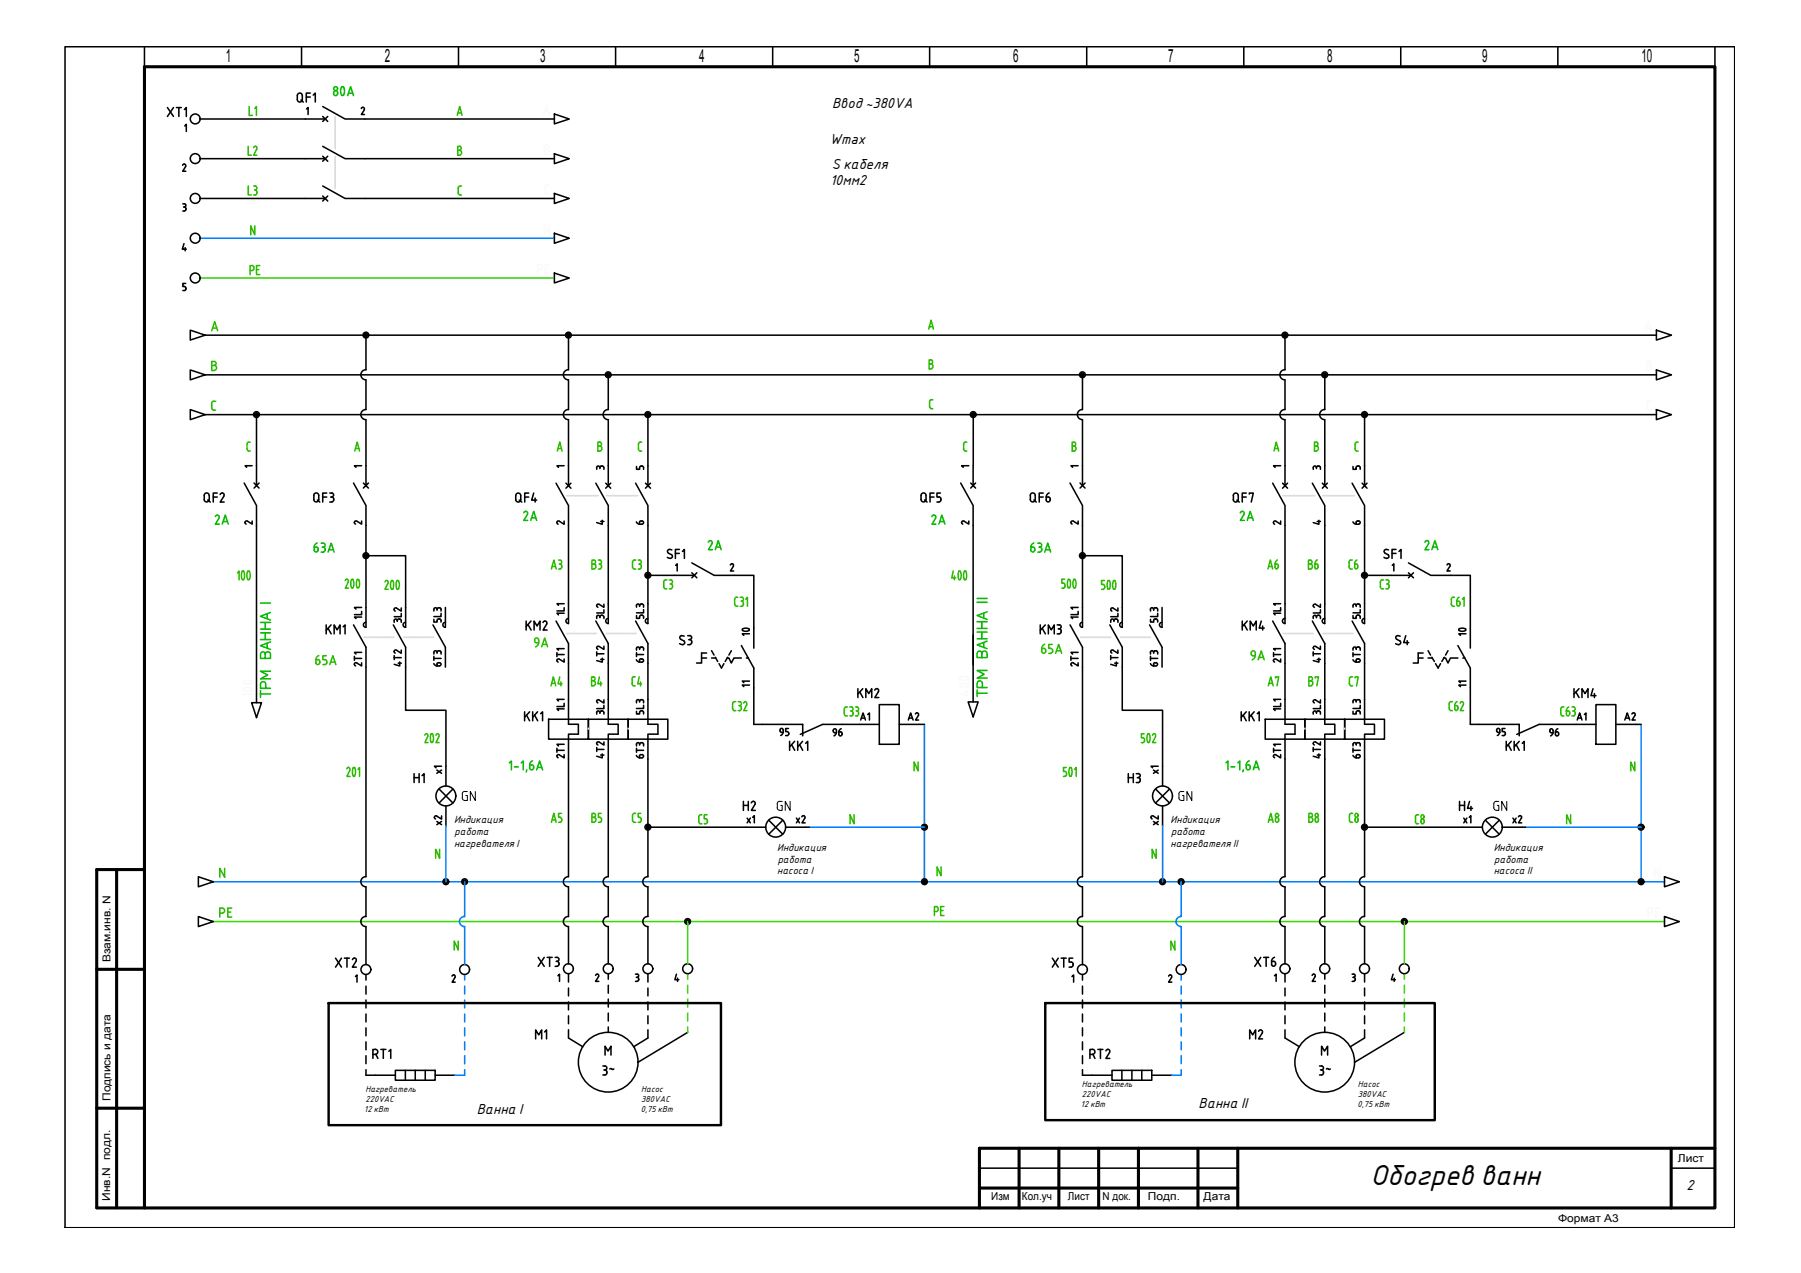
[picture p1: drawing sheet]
<svg xmlns="http://www.w3.org/2000/svg" width="297mm" height="210mm" viewBox="0 0 297 210" stroke-linecap="round" stroke-linejoin="round" font-family="sans-serif">
<!-- layer: 0 -->
<path d="M23.8 7.7v3.3M49.7 7.7v3.3M75.6 7.7v3.3M101.5 7.7v3.3M127.4 7.7v3.3M153.3 7.7v3.3M179.2 7.7v3.3M205.1 7.7v3.3M231 7.7v3.3M256.9 7.7v3.3M282.8 7.7v3.3" fill="none" stroke="#000" stroke-width=".25"/>
<!-- layer: 100 -->
<g fill="none" stroke="#000" stroke-width=".51">
<path d="M16 159.8h7.8M19.2 143.4v55.7M23.8 143.4h-7.8v55.7M16 199.2h266.8v-188.2h-259v188.2M16 182.7h7.8M161.5 195.9h42.6M168.1 189.3v9.9M174.6 189.3v9.9M181.2 189.3v9.9M187.8 189.3v9.9M197.6 189.3v9.9M204.1 189.3v9.9"/>
<path d="M275.6 189.3v9.9M282.8 189.3h-121.3v9.9"/>
</g>
<path d="M161.5 192.6h42.6M275.6 192.6h7.2" fill="none" stroke="#000" stroke-width=".25"/>
<!-- layer: SYMS -->
<g fill="none" stroke="#000" stroke-width=".25">
<path d="M10.7 7.7h275.4v194.7h-275.4zM50.3 19.6h3.3M53.2 19.2l.9 .8M54.1 19.2l-.9 .8M91.4 18.8l2.5 .8-2.5 .8zM50.3 26.2h3.3M50.3 32.7h3.3M53.2 24.1l3.7 2.1h3.3M53.2 30.7l3.7 2h3.3M53.2 25.8l.9 .8M53.2 32.3l.9 .8M54.1 25.8l-.9 .8"/>
<path d="M54.1 32.3l-.9 .8M91.4 25.4l2.5 .8-2.5 .8zM91.4 31.9l2.5 .8-2.5 .8zM91.4 38.5l2.5 .8-2.5 .8zM31.4 54.4l2.4 .9-2.4 .8zM91.4 45l2.5 .8-2.5 .9zM273.2 54.4l2.5 .9-2.5 .8zM31.4 61l2.4 .8-2.4 .8zM31.4 67.5l2.4 .9-2.4 .8zM40.3 79.7l2 3.7v3.2M41.9 79.7l.8 .8M42.3 76.8v3.3"/>
<path d="M42.7 79.7l-.8 .8M58.3 79.7l2.1 3.7v3.2M59.9 79.7l.9 .8M60.4 76.8v3.3M60.8 79.7l-.9 .8M91.7 79.7l2.1 3.7v3.2M93.3 79.7l.9 .8M93.8 76.8v3.3M94.2 79.7l-.9 .8M98.3 79.7l2 3.7v3.2M99.9 79.7l.8 .8M100.3 76.8v3.3"/>
<path d="M100.7 79.7l-.8 .8M104.8 79.7l2.1 3.7v3.2M106.5 79.7l.8 .8M106.9 76.8v3.3M107.3 79.7l-.8 .8M158.4 79.7l2.1 3.7v3.2M160.1 79.7l.8 .8M160.5 76.8v3.3M160.9 79.7l-.8 .8M176.5 79.7l2 3.7v3.2M178.1 79.7l.9 .8M178.5 76.8v3.3"/>
<path d="M179 79.7l-.9 .8M209.9 79.7l2 3.7v3.2M211.5 79.7l.9 .8M211.9 76.8v3.3M212.4 79.7l-.9 .8M216.4 79.7l2.1 3.7v3.2M218.1 79.7l.8 .8M218.5 76.8v3.3M218.9 79.7l-.8 .8M223 79.7l2.1 3.7v3.2M224.7 79.7l.8 .8M225.1 76.8v3.3"/>
<path d="M225.5 79.7l-.8 .8M273.2 61l2.5 .8-2.5 .8zM273.2 67.5l2.5 .9-2.5 .8zM93.8 99.5v3.3M100.3 99.5v3.3M111.2 94.9h3.3M114.1 92.8l3.7 2.1h3.3M114.1 94.4l.8 .9M114.9 94.4l-.8 .9M211.9 99.5v3.3M218.5 99.5v3.3M229.4 94.9h3.3"/>
<path d="M232.3 92.8l3.7 2.1h3.3M232.3 94.4l.8 .9M233.1 94.4l-.8 .9M58.3 103l2.1 3.7v3.3M60.4 100.2l-.1 3.2a.41 .41 0 0 1-.4-.4 .41 .41 0 0 1 .4-.4M64.9 103l2 3.7M66.9 102.6a.41 .41 0 0 0-.4 .4 .41 .41 0 0 0 .4 .4M66.9 100.2v3.2M71.4 103l2.1 3.7v3.3M73.5 102.6a.41 .41 0 0 0-.5 .4 .41 .41 0 0 0 .5 .4M73.5 100.2v3.2M90.5 118.6h6.5v3.3h-6.5z"/>
<path d="M91.7 102.4l2.1 3.7v3.3M93.8 102a.41 .41 0 0 0-.5 .4 .41 .41 0 0 0 .5 .4M93.8 115.3v4.1h1.6v1.7M97 118.6h6.6v3.3h-6.6zM98.3 102.4l2 3.7v3.3M100.3 102a.41 .41 0 0 0-.4 .4 .41 .41 0 0 0 .4 .4M100.3 115.3v4.1h1.7v1.7M103.6 118.6h6.5v3.3h-6.5zM104.8 102.4l2.1 3.7M106.9 119.4h1.6v1.7M117.4 108.5h.6M117.4 107.3l.4 .7"/>
<path d="M118 108.4l.4 .7M118.6 109.4l.4 .8 .4-.8M119.9 108.5h.3l.4 .8 .4-.8h1.3M120 108.4l-.4 .7M122.3 106.4l2 3.8v3.2M135.7 119.4l-3.7 1.7M145 116.2h3.3v6.5h-3.3zM176.5 103l2 3.7v3.3M178.5 100.2v3.2a.41 .41 0 0 1-.4-.4 .41 .41 0 0 1 .4-.4M183 103l2.1 3.7M185.1 100.2v3.2a.41 .41 0 0 1-.4-.4 .41 .41 0 0 1 .4-.4M189.6 103l2.1 3.7v3.3"/>
<path d="M191.7 100.2l-.1 3.2a.41 .41 0 0 1-.4-.4 .41 .41 0 0 1 .4-.4M208.7 118.6h6.5v3.3h-6.5zM209.9 102.4l2 3.7v3.3M211.9 102a.41 .41 0 0 0-.4 .4 .41 .41 0 0 0 .4 .4M211.9 115.3v4.1h1.7v1.7M215.2 118.6h6.6v3.3h-6.6zM216.4 102.4l2.1 3.7v3.3M218.5 102a.41 .41 0 0 0-.4 .4 .41 .41 0 0 0 .4 .4M218.5 115.3v4.1h1.6v1.7M221.8 118.6h6.5v3.3h-6.5zM223 102.4l2.1 3.7M225.1 119.4h1.6v1.7"/>
<path d="M235.5 108.5h.7M235.5 107.3l.4 .7M236.1 108.4l.5 .7M236.8 109.4l.4 .8 .4-.8M238.1 108.5h.3l.4 .8 .4-.8h1.2M238.2 108.4l-.4 .7M240.4 106.4l2.1 3.8v3.2M253.8 119.4l-3.6 1.7M263.2 116.2h3.3v6.5h-3.3zM72.4 130.1l2.3 2.3M74.7 130.1l-2.3 2.3M126.8 135.2l2.3 2.4"/>
<path d="M129.1 135.2l-2.3 2.4M190.6 130.1l2.3 2.3M192.9 130.1l-2.3 2.3M245 135.2l2.3 2.4M247.3 135.2l-2.3 2.4M32.7 144.6l2.5 .8-2.5 .8zM32.7 151.1l2.5 .9-2.5 .8zM274.5 144.6l2.5 .8-2.5 .8zM274.5 151.1l2.5 .9-2.5 .8zM61.9 177.3h3.3M65.2 176.5h6.6v1.6h-6.6zM66.9 176.5v1.6"/>
<path d="M68.5 176.5v1.6M70.1 176.5v1.6M71.8 177.3h3.2M113.4 170.2l-8.2 5M180.1 177.3h3.3M183.4 176.5h6.6v1.6h-6.6zM185 176.5v1.6M186.7 176.5v1.6M188.3 176.5v1.6M190 177.3h3.2M231.6 170.2l-8.2 5"/>
<circle cx="32.2" cy="39.3" r=".81"/>
<circle cx="32.2" cy="26.2" r=".81"/>
<circle cx="32.2" cy="32.7" r=".81"/>
<circle cx="32.2" cy="45.8" r=".81"/>
<circle cx="60.3" cy="55.3" r=".48"/>
<circle cx="60.3" cy="55.3" r=".29"/>
<circle cx="60.3" cy="55.3" r=".14"/>
<circle cx="93.8" cy="55.3" r=".48"/>
<circle cx="93.8" cy="55.3" r=".29"/>
<circle cx="93.8" cy="55.3" r=".14"/>
<circle cx="211.9" cy="55.3" r=".48"/>
<circle cx="211.9" cy="55.3" r=".29"/>
<circle cx="211.9" cy="55.3" r=".14"/>
<circle cx="42.3" cy="68.4" r=".48"/>
<circle cx="42.3" cy="68.4" r=".29"/>
<circle cx="42.3" cy="68.4" r=".14"/>
<circle cx="100.3" cy="61.8" r=".48"/>
<circle cx="100.3" cy="61.8" r=".29"/>
<circle cx="100.3" cy="61.8" r=".14"/>
<circle cx="106.9" cy="68.4" r=".48"/>
<circle cx="106.9" cy="68.4" r=".29"/>
<circle cx="106.9" cy="68.4" r=".14"/>
<circle cx="160.5" cy="68.4" r=".48"/>
<circle cx="160.5" cy="68.4" r=".29"/>
<circle cx="160.5" cy="68.4" r=".14"/>
<circle cx="178.5" cy="61.8" r=".48"/>
<circle cx="178.5" cy="61.8" r=".29"/>
<circle cx="178.5" cy="61.8" r=".14"/>
<circle cx="218.5" cy="61.8" r=".48"/>
<circle cx="218.5" cy="61.8" r=".29"/>
<circle cx="218.5" cy="61.8" r=".14"/>
<circle cx="225" cy="68.4" r=".48"/>
<circle cx="225" cy="68.4" r=".29"/>
<circle cx="225" cy="68.4" r=".14"/>
<circle cx="60.3" cy="91.6" r=".48"/>
<circle cx="60.3" cy="91.6" r=".29"/>
<circle cx="60.3" cy="91.6" r=".14"/>
<circle cx="178.5" cy="91.6" r=".48"/>
<circle cx="178.5" cy="91.6" r=".29"/>
<circle cx="178.5" cy="91.6" r=".14"/>
<circle cx="73.5" cy="131.2" r="1.64"/>
<circle cx="127.9" cy="136.4" r="1.64"/>
<circle cx="152.5" cy="136.4" r=".48"/>
<circle cx="152.5" cy="136.4" r=".29"/>
<circle cx="152.5" cy="136.4" r=".14"/>
<circle cx="191.7" cy="131.2" r="1.64"/>
<circle cx="246.1" cy="136.4" r="1.64"/>
<circle cx="270.7" cy="136.4" r=".48"/>
<circle cx="270.7" cy="136.4" r=".29"/>
<circle cx="270.7" cy="136.4" r=".14"/>
<circle cx="73.5" cy="145.4" r=".48"/>
<circle cx="73.5" cy="145.4" r=".29"/>
<circle cx="73.5" cy="145.4" r=".14"/>
<circle cx="76.6" cy="159.9" r=".81"/>
<circle cx="76.6" cy="145.4" r=".48"/>
<circle cx="76.6" cy="145.4" r=".29"/>
<circle cx="76.6" cy="145.4" r=".14"/>
<circle cx="100.3" cy="159.7" r=".81"/>
<circle cx="106.9" cy="159.7" r=".81"/>
<circle cx="113.4" cy="159.7" r=".81"/>
<circle cx="113.4" cy="151.9" r=".48"/>
<circle cx="113.4" cy="151.9" r=".29"/>
<circle cx="113.4" cy="151.9" r=".14"/>
<circle cx="152.5" cy="145.4" r=".48"/>
<circle cx="152.5" cy="145.4" r=".29"/>
<circle cx="152.5" cy="145.4" r=".14"/>
<circle cx="191.7" cy="145.4" r=".48"/>
<circle cx="191.7" cy="145.4" r=".29"/>
<circle cx="191.7" cy="145.4" r=".14"/>
<circle cx="194.8" cy="159.9" r=".81"/>
<circle cx="194.8" cy="145.4" r=".48"/>
<circle cx="194.8" cy="145.4" r=".29"/>
<circle cx="194.8" cy="145.4" r=".14"/>
<circle cx="218.5" cy="159.7" r=".81"/>
<circle cx="225" cy="159.7" r=".81"/>
<circle cx="231.6" cy="159.7" r=".81"/>
<circle cx="231.6" cy="151.9" r=".48"/>
<circle cx="231.6" cy="151.9" r=".29"/>
<circle cx="231.6" cy="151.9" r=".14"/>
<circle cx="270.7" cy="145.4" r=".48"/>
<circle cx="270.7" cy="145.4" r=".29"/>
<circle cx="270.7" cy="145.4" r=".14"/>
<circle cx="100.3" cy="175.1" r="4.9"/>
<circle cx="218.5" cy="175.1" r="4.9"/>
</g>
<!-- layer: WIRES -->
<g fill="none" stroke="#000" stroke-width=".25">
<path d="M33 19.6h17.3M60.2 19.6h31.2M33 26.2h17.3M33 32.7h17.3M60.2 26.2h31.2M60.2 32.7h31.2M33.8 55.3h239.4M60.4 55.3v5.7M93.8 55.3v5.7M211.9 55.3v5.7M33.8 61.8h239.4M33.8 68.4h239.4"/>
<path d="M42.3 68.4v8.4M60.3 61a.84 .84 0 0 0-.8 .8 .84 .84 0 0 0 .8 .8M60.4 62.7l-.1 4.8a.84 .84 0 0 0-.8 .9 .84 .84 0 0 0 .8 .8M60.4 69.2v7.6M93.8 61a.84 .84 0 0 0-.9 .8 .84 .84 0 0 0 .9 .8M93.8 62.7v4.8a.84 .84 0 0 0-.9 .9 .84 .84 0 0 0 .9 .8M93.8 69.2v7.6M100.3 61.8v5.7a.84 .84 0 0 0-.8 .9 .84 .84 0 0 0 .8 .8M100.3 69.2v7.6M106.9 68.4v8.4M160.5 68.4v8.4M178.5 61.8v5.7a.84 .84 0 0 0-.8 .9 .84 .84 0 0 0 .8 .8"/>
<path d="M178.5 69.2v7.6M211.9 61a.84 .84 0 0 0-.8 .8 .84 .84 0 0 0 .8 .8M211.9 62.7v4.8a.84 .84 0 0 0-.8 .9 .84 .84 0 0 0 .8 .8M211.9 69.2v7.6M218.5 61.8v5.7a.84 .84 0 0 0-.9 .9 .84 .84 0 0 0 .9 .8M218.5 69.2v7.6M225.1 68.4v8.4M42.3 86.6v29.3M60.4 91.6h6.5v8.6M60.4 86.6v13.6M93.8 86.6v12.9M100.3 86.6v12.9"/>
<path d="M106.9 86.6v12.9M106.9 94.9h4.3M121.1 94.9h3.2v8.7M160.5 86.6v29.1M178.5 91.6h6.6v8.6M178.5 86.6v13.6M211.9 86.6v12.9M218.5 86.6v12.9M225.1 94.9h4.3M225.1 86.6v12.9M239.3 94.9h3.2v8.7M60.4 110l-.1 34.5a.84 .84 0 0 0-.8 .9 .84 .84 0 0 0 .9 .8l-.1 4.9a.84 .84 0 0 0-.8 .8 .84 .84 0 0 0 .8 .9l.1 6.2"/>
<path d="M66.9 110v7.1h6.6v9.2M124.3 113.4v6h1.4M178.5 110v34.5a.84 .84 0 0 0-.8 .9 .84 .84 0 0 0 .8 .8v4.9a.84 .84 0 0 0-.8 .8 .84 .84 0 0 0 .8 .9v6.2M185.1 110v7.1h6.6v9.2M242.5 113.4v6h1.4M93.8 125.2v19.3a.84 .84 0 0 0-.9 .9 .84 .84 0 0 0 .9 .8v4.9a.84 .84 0 0 0-.9 .8 .84 .84 0 0 0 .9 .9v6.1M100.3 125.2v19.3a.84 .84 0 0 0-.8 .9 .84 .84 0 0 0 .8 .8v4.9a.84 .84 0 0 0-.8 .8 .84 .84 0 0 0 .8 .9v6.1M106.9 125.2v19.4M106.9 136.4h16.1M211.9 125.2v19.3a.84 .84 0 0 0-.8 .9 .84 .84 0 0 0 .8 .8v4.9a.84 .84 0 0 0-.8 .8 .84 .84 0 0 0 .8 .9v6.1M218.5 125.2v19.3a.84 .84 0 0 0-.9 .9 .84 .84 0 0 0 .9 .8v4.9a.84 .84 0 0 0-.9 .8 .84 .84 0 0 0 .9 .9v6.1M225.1 125.2l-.1 19.3a.84 .84 0 0 0-.8 .9 .84 .84 0 0 0 .9 .8l-.1 4.9a.84 .84 0 0 0-.8 .8 .84 .84 0 0 0 .8 .9l.1 6.1"/>
<path d="M225.1 136.4h16.1M106.9 151.1a.84 .84 0 0 0-.9 .8 .84 .84 0 0 0 .9 .9M106.9 144.5a.84 .84 0 0 0-.9 .9 .84 .84 0 0 0 .9 .8M106.9 146.2v4.9M106.9 152.8v6.1M60.4 162.6v1.3M60.4 164.9v1.3M60.4 167.2v1.3M60.4 169.5v1.3M60.4 176.4v.9h1.5M93.8 162.9v1.3M93.8 165.2v1.3"/>
<path d="M93.8 167.5v1.3M93.8 169.8v1.4l2.3 1.4M100.3 160.6v.9M100.3 162.5v1.3M100.3 164.7v1.4M100.3 167v1.4M100.3 169.3v.9M106.9 160.6v1.3M106.9 162.9v1.3M106.9 165.2v1.3M106.9 167.5v1.3M106.9 169.8v1.4l-2.4 1.4"/>
<path d="M178.5 176.4v.9h1.6M178.5 162.6v1.3M178.5 164.9v1.3M178.5 167.2v1.3M178.5 169.5v1.3M211.9 162.9v1.3M211.9 165.2v1.3M211.9 167.5v1.3M211.9 169.8v1.4l2.4 1.4M218.5 160.6v.9M218.5 162.5v1.3M218.5 164.7v1.4"/>
<path d="M218.5 167v1.4M218.5 169.3v.9M225.1 160.6v1.3M225.1 162.9v1.3M225.1 165.2v1.3M225.1 167.5v1.3M225.1 169.8v1.4l-2.4 1.4"/>
</g>
<g fill="none" stroke="#007fff" stroke-width=".25">
<path d="M33 39.3h58.4M152.5 119.4v26M270.7 119.4v26M73.5 136.2v9.2M133.5 136.4h19M191.7 136.2v9.2M251.7 136.4h19M35.2 145.4h239.3M76.6 151.1a.84 .84 0 0 0-.8 .8 .84 .84 0 0 0 .8 .9M76.6 145.4v5.7M76.6 152.8v6.2M194.8 151.1a.84 .84 0 0 0-.8 .8 .84 .84 0 0 0 .8 .9"/>
<path d="M194.8 145.4v5.7M194.8 152.8v6.2M76.6 160.7v.9M76.6 162.6v1.3M76.6 164.9v1.3M76.6 167.2v1.3M76.6 169.5v1.3M76.6 171.8v1.3M76.6 174.1v1.3M76.6 176.4v.9h-1.6M194.8 176.4v.9h-1.6M194.8 160.7v.9"/>
<path d="M194.8 162.6v1.3M194.8 164.9v1.3M194.8 167.2v1.3M194.8 169.5v1.3M194.8 171.8v1.3M194.8 174.1v1.3"/>
</g>
<g fill="none" stroke="#37dd00" stroke-width=".25">
<path d="M33 45.8h58.4M35.2 152h239.3M113.4 152v6.9M231.6 152v6.9M113.4 160.6v.9M113.4 162.5v1.3M113.4 164.7v1.4M113.4 167v1.4M113.4 169.3v.9M231.6 160.6v.9M231.6 162.5v1.3M231.6 164.7v1.4"/>
<path d="M231.6 167v1.4M231.6 169.3v.9"/>
</g>
<!-- layer: TERMS -->
<g fill="none" stroke="#000" stroke-width=".25">
<path d="M30.1 27.2l.3-.1a.26 .26 0 0 1 .2 .4M30.2 33.6h.2M30.2 34.8h.2M30.3 34.1h.1M30.4 33.6a.26 .26 0 0 1 .3 .3 .26 .26 0 0 1-.3 .2l.2 .2 .1 .2-.3 .3M30.6 27.5l-.5 .7h.5M30.2 47.9h.2M30.3 40.2l-.2 .9h.6M30.4 47.2l.2 .2 .1 .2M30.5 40.8v.6M30.6 46.7h-.4v.5h.2M30.7 47.6l-.3 .3"/>
<path d="M93 99.5h-1.1l.2 .3M98.4 99.9l.2 .2M98.8 99.7a.26 .26 0 0 0-.4 .2M99.6 99.6v.5l-.8-.4M105 86l.1 .2 .4 .2M105.7 85.9l-.2 .2v.3h.4M105.8 85.9h.1M105.9 85.9a.26 .26 0 0 1 .2 .3 .26 .26 0 0 1-.2 .2M111.4 93.2l.3-.2v1.1M120.7 92.9a.26 .26 0 0 1 .2 .4M121 93.4l-.5 .7h.5M211.2 99.5h-1.1l.2 .3"/>
<path d="M217.8 99.6v.5l-.8-.4a.26 .26 0 0 0-.4 .2l.2 .2M223.1 86l.2 .2 .4 .2M223.7 86.2v.2h.4M223.9 85.9h.2M223.9 85.9l-.2 .1v.2M224.1 85.9a.26 .26 0 0 1 .2 .3 .26 .26 0 0 1-.2 .2M229.6 93.2l.3-.2v1.1M238.9 92.9a.26 .26 0 0 1 .2 .4l-.5 .8h.6M58.5 108.6h1.1M58.5 108.2v.7M58.5 109.5l.1 .3M59.6 109.3v.5l-.8-.5a.26 .26 0 0 0-.4 .2"/>
<path d="M59.6 107.6h-1.1l.2 .2M65 102.3a.26 .26 0 0 1 .3-.2 .26 .26 0 0 1 .2 .2M65 102.3v.3M65.5 102.3v.2M65.8 102.1l-.3 .2M65.8 102.1h.1M65.9 102.1l.2 .1 .1 .4M66.2 101.2v.5h-1.2M71.6 109.4l.1 .2 .4 .2M71.6 102.1v.5h.5v-.3M71.6 108.6h1.1M71.6 108.2v.7"/>
<path d="M72.1 107.6a.26 .26 0 0 0-.3-.3 .26 .26 0 0 0-.2 .3v.2M72.1 102.3l.1-.2 .3-.1 .2 .3M72.1 100.5a.26 .26 0 0 0-.3-.3 .26 .26 0 0 0-.2 .3v.3M72.1 100.5v.1M72.1 107.6v.1M72.3 109.3l-.2 .1v.4M72.4 107.3l-.3 .3M72.4 100.2l-.3 .3M72.4 109.3h.1a.26 .26 0 0 1 .2 .2 .26 .26 0 0 1-.2 .3h-.4M72.4 107.3h.1M72.4 100.2h.1M72.5 107.3l.2 .1v.4"/>
<path d="M72.5 100.2l.2 .1v.5M72.7 101.1v.6h-1.1M72.7 102.3v.3M91.9 107.9h1.1M93 108.7v.5l-.7-.5M93 107h-1.1l.2 .2M93 101.1h-1.1l.2 .3M93 100.2v.5h-1.1M93 116.9h-1.1l.2 .3M93 116v.5h-1.1M98.4 101.7a.26 .26 0 0 1 .3-.2 .26 .26 0 0 1 .2 .2l.3-.2h.3l.1 .2M98.4 117.5a.26 .26 0 0 1 .3-.3 .26 .26 0 0 1 .2 .3 .33 .33 0 0 1 .4-.3 .33 .33 0 0 1 .3 .3"/>
<path d="M98.4 107.8h1.2M98.4 101.7v.3M98.4 107.5v.6M98.4 117.5v.3M98.4 106.8l.2 .3M98.4 115.6l.2 .3M98.8 106.6a.26 .26 0 0 0-.4 .2M98.9 101.7v.2M98.9 117.5v.1M99.1 108.7h.5M99.3 108.5v.7l-.9-.3M99.6 106.6v.5l-.8-.5"/>
<path d="M99.6 100.5v.6h-1.2M99.6 116.3v.5h-1.2M99.6 115.4v.5l-.8-.5M99.6 101.7v.3M99.6 117.5v.3M183.7 102.5v-.2a.26 .26 0 0 0-.2-.2 .26 .26 0 0 0-.3 .2v.3M184 102.1l-.3 .2M184 102.1h.1M184.1 102.1l.2 .1 .1 .4M184.4 101.2v.5h-1.2M189.7 109.4l.3 .4h.3M189.8 102.1v.5h.5v-.3"/>
<path d="M189.8 108.6h1.1M189.8 100.5v.3M189.8 107.6v.2M189.8 108.2v.7M190.3 102.3l.1-.2 .3-.1 .2 .3M190.3 109.5a.3 .3 0 0 1 .4-.2 .3 .3 0 0 1 .1 .5h-.5M190.3 100.5v.1M190.3 107.6v.1M190.3 109.5v.3M190.5 107.3l-.2 .3a.26 .26 0 0 0-.3-.3 .26 .26 0 0 0-.3 .3M190.5 100.2l-.2 .3a.26 .26 0 0 0-.3-.3 .26 .26 0 0 0-.3 .3M190.5 107.3h.2"/>
<path d="M190.5 100.2h.2M190.7 107.3l.2 .3M190.7 100.2l.2 .3M190.9 101.1v.6h-1.1M190.9 100.5v.3M190.9 102.3v.3M190.9 107.6v.2M211.2 116.9h-1.1l.2 .3M211.2 116v.5h-1.1M216.6 107.8h1.2M216.6 107.5v.6M216.6 117.5v.3"/>
<path d="M216.6 115.6l.2 .3M217.1 101.7a.26 .26 0 0 0-.2-.2 .26 .26 0 0 0-.3 .2v.3M217.1 101.7v.2M217.1 117.5v.1M217.2 108.7h.6M217.5 101.5l.2 .1 .1 .4M217.5 117.2l.3 .3M217.5 108.5v.7l-.9-.3M217.5 101.5h-.2l-.2 .2M217.5 117.2a.28 .28 0 0 0-.4 .3 .26 .26 0 0 0-.2-.3 .26 .26 0 0 0-.3 .3M217.8 106.6v.5l-.8-.5a.26 .26 0 0 0-.4 .2l.2 .3M217.8 100.5v.6h-1.2"/>
<path d="M217.8 116.3v.5h-1.2M217.8 115.4v.5l-.8-.5M217.8 117.5v.3M74.8 160.7a.26 .26 0 0 1 .2 .4M74.8 160.8l-.2 .2M75 161.2l-.4 .7h.5M98.5 160.6a.26 .26 0 0 1 .2 .4M98.5 160.6l-.3 .2M98.7 161l-.5 .8h.6M104.8 160.6h.3M104.8 161.8h.3M105 161.2h.1"/>
<path d="M105.1 160.6a.26 .26 0 0 1 .2 .3 .26 .26 0 0 1-.2 .2l.2 .3v.3l-.2 .1M111.6 160.6l-.3 .9h.7M111.8 161.3v.5M193 160.7a.26 .26 0 0 1 .2 .4M193 160.8l-.3 .2M193.2 161.2l-.5 .7h.6M216.7 160.6a.26 .26 0 0 1 .2 .4M216.7 160.6l-.3 .2M216.9 161l-.5 .8h.6M223 160.6h.3M223 161.8h.3M223.1 161.2h.2"/>
<path d="M223.2 160.6a.26 .26 0 0 1 .3 .3 .26 .26 0 0 1-.3 .2l.3 .2v.2l-.3 .3M229.8 160.6l-.3 .9h.6M229.9 161.3v.5"/>
</g>
<!-- layer: LINK -->
<g fill="none" stroke="#dcdcdc" stroke-width=".25">
<path d="M55.3 19.8v.1M55.3 20h.1M55.3 20.1v.1M55.3 20.2v.1M55.3 20.3v.1M55.3 20.4v.1M55.3 20.6v.1M55.3 20.7v.2M55.3 20.9v.1M55.3 21.1h.1M55.3 21.2v.1M55.3 21.3v.2"/>
<path d="M55.3 21.5v.1M55.3 21.7v.1M55.3 21.8v.1M55.3 21.9v.1M55.3 22.1h.1M55.3 22.2h.1M55.3 22.3v.1M55.3 22.4v.1M55.3 22.5v.1M55.3 22.7h.1M55.3 22.8v.1M55.3 22.9v.1"/>
<path d="M55.3 23v.1M55.3 23.2h.1M55.3 23.3v.2M55.3 23.5v.1M55.3 23.6v.1M55.3 23.8v.1M55.3 23.9v.2M55.3 24.1v.1M55.3 24.3h.1M55.3 24.4v.1M55.3 24.5v.1M55.3 25.8v.1"/>
<path d="M55.3 25.9v.1M55.3 26v.1M55.3 26.1v.1M55.3 26.3v.1M55.3 26.4v.1M55.3 26.5v.1M55.3 26.6v.1M55.3 26.8h.1M55.3 26.9v.1M55.3 27v.1M55.3 27.1v.2M55.3 27.4v.1"/>
<path d="M55.3 27.5v.1M55.3 27.6v.1M55.3 27.7v.2M55.3 28v.1M55.3 28.1v.1M55.3 28.2v.1M55.3 28.4h.1M55.3 28.5v.1M55.3 28.6v.1M55.3 28.7v.1M55.3 28.9h.1M55.3 29v.1"/>
<path d="M55.3 29.1v.1M55.3 29.2v.1M55.3 29.3v.1M55.3 29.5h.1M55.3 29.6v.1M55.3 29.7v.1M55.3 29.8v.1M55.3 30h.1M55.3 30.1v.1M55.3 30.2v.1M55.3 30.3v.2M55.3 30.6h.1"/>
<path d="M55.3 30.7v.1M55.3 30.8v.1M55.3 30.9v.1M55.3 31.1h.1M93.4 81.7h.1M93.5 81.7h.1M93.7 81.7h.1M93.8 81.7h.1M93.9 81.7h.1M94 81.7h.1M94.2 81.7h.1M94.3 81.7h.1"/>
<path d="M94.4 81.7h.1M94.5 81.7h.2M94.8 81.7h.1M94.9 81.7h.1M95 81.7h.1M95.2 81.7h.1M95.4 81.7h.1M95.5 81.7h.1M95.6 81.7h.1M95.8 81.7h.1M95.9 81.7h.1M96 81.7h.1"/>
<path d="M96.1 81.7h.1M96.3 81.7h.1M96.4 81.7h.1M96.5 81.7h.1M96.6 81.7h.1M96.7 81.7h.1M96.9 81.7h.1M97 81.7h.1M97.1 81.7h.1M97.2 81.7h.1M97.4 81.7h.1M97.5 81.7h.1"/>
<path d="M97.6 81.7h.1M97.7 81.7h.2M98 81.7h.1M98.1 81.7h.1M98.2 81.7h.1M98.4 81.7h.1M98.5 81.7h.1M98.6 81.7h.1M100 81.7h.1M100.1 81.7h.1M100.2 81.7h.1M100.4 81.7h.1"/>
<path d="M100.5 81.7h.1M100.6 81.7h.1M100.7 81.7h.1M100.9 81.7h.1M101 81.7h.1M101.1 81.7h.1M101.2 81.7h.1M101.3 81.7h.1M101.5 81.7h.1M101.6 81.7h.2M101.8 81.7h.1M102 81.7h.1"/>
<path d="M102.1 81.7h.1M102.2 81.7h.1M102.3 81.7h.1M102.4 81.7h.1M102.6 81.7h.1M102.7 81.7h.1M102.8 81.7h.1M102.9 81.7h.1M103.1 81.7h.1M103.2 81.7h.1M103.3 81.7h.1M103.4 81.7h.1"/>
<path d="M103.6 81.7h.1M103.7 81.7h.1M103.8 81.7h.1M103.9 81.7h.1M104 81.7h.1M104.2 81.7h.2M104.4 81.7h.1M104.5 81.7h.1M104.7 81.7h.1M104.8 81.7h.2M105 81.7h.1M105.1 81.7h.1"/>
<path d="M211.6 81.7h.1M211.7 81.7h.1M211.9 81.7h.1M212 81.7h.1M212.1 81.7h.1M212.2 81.7h.1M212.4 81.7h.1M212.5 81.7h.1M212.6 81.7h.1M212.7 81.7h.1M212.8 81.7h.1M213 81.7h.1"/>
<path d="M213.1 81.7h.2M213.3 81.7h.1M213.5 81.7h.1M213.6 81.7h.1M213.7 81.7h.1M213.8 81.7h.1M213.9 81.7h.1M214.1 81.7h.1M214.2 81.7h.1M214.3 81.7h.1M214.5 81.7h.1M214.6 81.7h.1"/>
<path d="M214.7 81.7h.1M214.8 81.7h.1M214.9 81.7h.1M215.1 81.7h.1M215.2 81.7h.1M215.3 81.7h.1M215.4 81.7h.1M215.6 81.7h.1M215.7 81.7h.2M215.9 81.7h.1M216 81.7h.1M216.2 81.7h.1"/>
<path d="M216.3 81.7h.2M216.5 81.7h.1M216.7 81.7h.1M216.8 81.7h.1M218.2 81.7h.1M218.3 81.7h.1M218.4 81.7h.1M218.5 81.7h.1M218.7 81.7h.1M218.8 81.7h.1M218.9 81.7h.1M219 81.7h.1"/>
<path d="M219.2 81.7h.1M219.3 81.7h.1M219.4 81.7h.1M219.5 81.7h.2M219.8 81.7h.1M219.9 81.7h.1M220 81.7h.1M220.1 81.7h.2M220.4 81.7h.1M220.5 81.7h.1M220.6 81.7h.1M220.8 81.7h.1"/>
<path d="M220.9 81.7h.1M221 81.7h.1M221.1 81.7h.1M221.2 81.7h.1M221.4 81.7h.1M221.5 81.7h.1M221.6 81.7h.1M221.7 81.7h.1M221.9 81.7h.1M222 81.7h.1M222.1 81.7h.1M222.2 81.7h.1"/>
<path d="M222.3 81.7h.1M222.5 81.7h.1M222.6 81.7h.1M222.7 81.7h.2M223 81.7h.1M223.1 81.7h.1M223.2 81.7h.1M223.3 81.7h.1M60 105.1h.1M60.1 105.1h.1M60.3 105.1h.1M60.4 105.1h.1"/>
<path d="M60.5 105.1h.1M60.6 105.1h.2M60.9 105.1h.1M61 105.1h.1M61.1 105.1h.1M61.2 105.1h.1M61.4 105.1h.1M61.5 105.1h.1M61.6 105.1h.1M61.7 105.1h.1M61.9 105.1h.1M62 105.1h.1"/>
<path d="M62.1 105.1h.1M62.2 105.1h.1M62.3 105.1h.1M62.5 105.1h.1M62.6 105.1h.1M62.7 105.1h.1M68.8 105.1h.1M68.9 105.1h.1M69 105.1h.1M69.1 105.1h.1M69.3 105.1h.1M69.4 105.1h.1"/>
<path d="M69.5 105.1h.1M69.7 105.1h.1M69.8 105.1h.1M69.9 105.1h.1M70 105.1h.1M70.1 105.1h.1M70.3 105.1h.2M70.5 105.1h.1M70.6 105.1h.1M70.8 105.1h.1M70.9 105.1h.1M71 105.1h.1"/>
<path d="M71.1 105.1h.1M71.2 105.1h.1M71.4 105.1h.1M71.5 105.1h.1M93.4 104.5h.1M93.5 104.5h.1M93.7 104.5h.1M93.8 104.5h.1M93.9 104.5h.1M94 104.5h.1M94.2 104.5h.1M94.3 104.5h.1"/>
<path d="M94.4 104.5h.1M94.5 104.5h.1M94.7 104.5h.1M94.8 104.5h.2M95 104.5h.1M95.1 104.5h.1M95.3 104.5h.1M95.4 104.5h.1M95.5 104.5h.1M95.6 104.5h.1M95.8 104.5h.1M95.9 104.5h.1"/>
<path d="M96 104.5h.1M96.1 104.5h.1M96.2 104.5h.1M96.4 104.5h.1M96.5 104.5h.1M96.6 104.5h.1M96.7 104.5h.1M96.9 104.5h.1M97 104.5h.1M97.1 104.5h.1M97.2 104.5h.1M97.4 104.5h.2"/>
<path d="M97.6 104.5h.1M97.7 104.5h.1M97.8 104.5h.1M98 104.5h.2M98.2 104.5h.1M98.3 104.5h.1M100 104.5h.1M100.1 104.5h.1M100.2 104.5h.1M100.3 104.5h.1M100.5 104.5h.1M100.6 104.5h.1"/>
<path d="M100.7 104.5h.1M100.8 104.5h.1M101 104.5h.1M101.1 104.5h.1M101.2 104.5h.2M101.4 104.5h.1M101.6 104.5h.1M101.7 104.5h.1M101.8 104.5h.2M102.1 104.5h.1M102.2 104.5h.1M102.3 104.5h.1"/>
<path d="M102.4 104.5h.1M102.6 104.5h.1M102.7 104.5h.1M178.2 105.1h.1M178.3 105.1h.1M178.4 105.1h.1M178.6 105.1h.2M178.8 105.1h.1M178.9 105.1h.1M179.1 105.1h.1M179.2 105.1h.2M179.4 105.1h.1"/>
<path d="M179.5 105.1h.1M179.7 105.1h.1M179.8 105.1h.1M179.9 105.1h.1M180 105.1h.1M180.2 105.1h.1M180.3 105.1h.1M180.4 105.1h.1M180.5 105.1h.1M180.7 105.1h.1M180.8 105.1h.1M180.9 105.1h.1"/>
<path d="M187 105.1h.1M187.1 105.1h.1M187.2 105.1h.1M187.3 105.1h.1M187.5 105.1h.1M187.6 105.1h.1M187.7 105.1h.1M187.8 105.1h.1M188 105.1h.1M188.1 105.1h.1M188.2 105.1h.2M188.4 105.1h.1"/>
<path d="M188.6 105.1h.1M188.7 105.1h.1M188.8 105.1h.2M189.1 105.1h.1M189.2 105.1h.1M189.3 105.1h.1M189.4 105.1h.1M189.6 105.1h.1M189.7 105.1h.1M211.6 104.5h.1M211.7 104.5h.1M211.9 104.5h.1"/>
<path d="M212 104.5h.1M212.1 104.5h.1M212.2 104.5h.1M212.3 104.5h.1M212.5 104.5h.1M212.6 104.5h.1M212.7 104.5h.2M213 104.5h.1M213.1 104.5h.1M213.2 104.5h.1M213.3 104.5h.2M213.6 104.5h.1"/>
<path d="M213.7 104.5h.1M213.8 104.5h.1M213.9 104.5h.1M214.1 104.5h.1M214.2 104.5h.1M214.3 104.5h.1M214.4 104.5h.1M214.6 104.5h.1M214.7 104.5h.1M214.8 104.5h.1M214.9 104.5h.1M215 104.5h.1"/>
<path d="M215.2 104.5h.1M215.3 104.5h.1M215.4 104.5h.1M215.5 104.5h.1M215.7 104.5h.1M215.8 104.5h.1M215.9 104.5h.2M216.1 104.5h.1M216.3 104.5h.1M216.4 104.5h.1M216.5 104.5h.1M218.2 104.5h.1"/>
<path d="M218.3 104.5h.1M218.4 104.5h.1M218.5 104.5h.1M218.6 104.5h.1M218.8 104.5h.1M218.9 104.5h.1M219 104.5h.1M219.2 104.5h.1M219.3 104.5h.1M219.4 104.5h.1M219.5 104.5h.1M219.6 104.5h.1"/>
<path d="M219.8 104.5h.2M220 104.5h.1M220.1 104.5h.1M220.3 104.5h.1M220.4 104.5h.1M220.5 104.5h.1M220.6 104.5h.1M220.7 104.5h.1"/>
</g>
<!-- layer: WIREFIXED -->
<g fill="none" stroke="#2eb800" stroke-width=".25">
<path d="M75.4 19l.4-1.4 .4 1.4M75.5 18.6h.6M42 37.2v1.5l-.6-1.5v1.5M75.5 24.8h.3M75.8 24.1a.34 .34 0 0 1 .3 .3 .34 .34 0 0 1-.3 .4 .42 .42 0 0 1 .3 .4 .42 .42 0 0 1-.3 .4M75.8 24.1h-.3v1.5h.3M76.1 30.7h-.4a1.45 1.45 0 0 0-.1 1.3l.1 .1 .4 .1M121.5 98.5l-.3 .2v.9M121.5 98.5h.2M122.1 98.5h.3M122.3 98.5a.34 .34 0 0 1 .3 .3 .34 .34 0 0 1-.3 .3M123 98.8l.3-.3v1.5"/>
<path d="M239.7 98.5l-.3 .2v.9M239.7 98.5h.2M240.7 98.5l-.2 .1-.2 .5M241.2 98.8l.3-.3v1.5M120.8 116.8l.2 .3 .1 .1M121.1 115.7l-.2 .2-.1 .9M121.1 117.2h.3M121.1 115.7h.3M121.7 115.7h.3a.34 .34 0 0 1 .3 .3 .34 .34 0 0 1-.3 .4M121.7 117.2h.3M121.9 116.4h.1M122 116.4a.37 .37 0 0 1 .3 .4"/>
<path d="M122.3 116.8l-.3 .4M122.7 115.9l.2-.2a.34 .34 0 0 1 .2 .5l-.4 1h.5M239 116.8v.2l.3 .2M239.3 115.7l-.3 .2v.9M239.3 117.2h.2M239.3 115.7h.2M239.9 116.8l.3 .4 .2-.4M239.9 116.4h.5l.1 .4M239.9 116.4v.4M240.3 115.7l-.2 .1-.2 .5M241.1 115.7l-.3 .2M241.1 115.7a.33 .33 0 0 1 .2 .5l-.5 1h.6"/>
<path d="M57.2 126.8l.3-.3a.34 .34 0 0 1 .2 .5l-.5 1h.5M58.2 127.9a1.18 1.18 0 0 1 .2-1.4l.1 .1a1.65 1.65 0 0 1 0 1.3M58.3 127.9h.2M59 126.9l.3-.3v1.4M70.1 121.2l.2-.2a.31 .31 0 0 1 .2 .5l-.4 .9h.5M71.2 121a1.17 1.17 0 0 1 0 1.4h-.1a1.57 1.57 0 0 1 .1-1.4zM71.9 121.2l.3-.2a.31 .31 0 0 1 .2 .5M72.4 121.5l-.5 .9h.5M175.8 126.6h-.4v.6a.41 .41 0 0 1 .5 .4 .41 .41 0 0 1-.5 .4M176.4 127.9a1.18 1.18 0 0 1 .2-1.4l.1 .1a1.65 1.65 0 0 1 0 1.3M176.4 127.9h.3M177.2 126.9l.3-.3v1.4"/>
<path d="M188.2 122.4h.3M188.5 121.6a.44 .44 0 0 1 .3 .4 .44 .44 0 0 1-.3 .4M188.7 121h-.5v.6h.3M189.4 121a1.17 1.17 0 0 1 0 1.4h-.1a1.57 1.57 0 0 1 .1-1.4zM190.1 121.2l.2-.2a.31 .31 0 0 1 .3 .5l-.5 .9h.5"/>
</g>
<!-- layer: WIREREF -->
<g fill="none" stroke="#fafafa" stroke-width=".25">
<path d="M89.6 18.9l.5-1.5 .5 1.5M89.8 18.5h.7M89.8 24.6h.4M90.2 23.9a.33 .33 0 0 1 .3 .4 .33 .33 0 0 1-.3 .3 .41 .41 0 0 1 .4 .4 .41 .41 0 0 1-.4 .4M90.2 24h-.4v1.4h.4M90.6 30.5l-.5 .1-.1 .3v.9l.1 .1 .5 .1M90.6 37.1v1.4l-.8-1.4v1.4M271.4 54.5l.5-1.5 .5 1.5M271.5 54.1h.7M272 59.6a.33 .33 0 0 1 .3 .3 .33 .33 0 0 1-.3 .3 .41 .41 0 0 1 .4 .5 .41 .41 0 0 1-.4 .4M272 59.6h-.4v1.5h.4M271.6 60.3h.4"/>
<path d="M272.1 66.1l-.2 .1a1.34 1.34 0 0 0-.1 1.2l.1 .2h.5M272.1 66.2h.3M273.7 143.2v1.5l-.8-1.5v1.5"/>
</g>
<!-- layer: WIREREF_DEST -->
<path d="M34.9 54.5l.5-1.5 .5 1.5M35 54.1h.7M35.3 59.6a.33 .33 0 0 1 .3 .3 .33 .33 0 0 1-.3 .3 .41 .41 0 0 1 .4 .5 .41 .41 0 0 1-.4 .4M35.3 59.6h-.4v1.5h.4M34.9 67.3v.1l.4 .2M34.9 60.3h.4M34.9 66.5v.8M35.3 66.1l-.4 .2v.2M35.3 67.6h.3M35.3 66.2h.3M37.1 143.2v1.5l-.8-1.5v1.5" fill="none" stroke="#2eb800" stroke-width=".25"/>
<!-- layer: WIRENO -->
<path d="M153.2 54.3l.4-1.5 .4 1.5M153.2 59.4h.4a.32 .32 0 0 1 .2 .3 .32 .32 0 0 1-.3 .3 .42 .42 0 0 1 .4 .4 .42 .42 0 0 1-.4 .4h-.3zM153.3 53.9h.5M153.2 60h.4M153.6 65.9h-.1a1.45 1.45 0 0 0-.1 1.3l.2 .2M153.6 67.4h.3M153.6 65.9h.3M155.2 142.9v1.5l-.6-1.5v1.5" fill="none" stroke="#2eb800" stroke-width=".25"/>
<!-- layer: MISC -->
<path d="M99.8 174v-1.5l.5 .8 .5-.8v1.5M218 174v-1.5l.5 .8 .5-.8v1.5" fill="none" stroke="#000" stroke-width=".25"/>
<!-- layer: DESC -->
<g fill="none" stroke="#00b800" stroke-width=".25">
<path d="M43 99.4h1.6M43 105.5h1.6M43 104.4h1.6M43 103.7h1.6M43 102.6h1.6M43.7 102.6v1.1M43.7 104.4v1.1M44.1 101.2v.8M44.1 106.1v.7M44.6 105.8l-1.6 .7 1.6 .6M44.6 101l-1.6 .6 1.6 .6M161.2 105.3h1.6"/>
<path d="M161.2 104.2h1.6M161.2 103.6h1.6M161.2 102.5h1.6M161.9 102.5v1.1M161.9 104.2v1.1M162.3 101.1v.8M162.3 105.9v.8M162.8 105.7l-1.6 .6 1.6 .7M162.8 100.9l-1.6 .6 1.6 .6M84 125.8l.3-.3v1.4M84.8 126.4h.7M86 125.8l.3-.3v1.4"/>
<path d="M86.9 126.9l-.1 .4M87.3 126.6a.33 .33 0 0 0 .4 .3 .33 .33 0 0 0 .3-.3M87.7 126.1l.2 .1 .1 .2M87.7 126.1h-.3v.5M87.8 125.5l-.4 .3-.1 .3M88 126.4v.2M88.5 126.9l.5-1.4 .5 1.4M88.7 126.5h.7M202.2 125.8l.3-.3v1.4M203 126.4h.7M204.2 125.8l.3-.3v1.4M205.1 126.9l-.1 .4"/>
<path d="M205.5 126.1v.5a.34 .34 0 0 0 .5 .3 .34 .34 0 0 0 .2-.5M205.5 126.1h.5l.2 .3M206 125.5l-.4 .3-.1 .3M206.7 126.9l.5-1.4 .5 1.4M206.8 126.5h.7"/>
</g>
<!-- layer: TAGS -->
<g fill="none" stroke="#000" stroke-width=".25">
<path d="M110.1 91.9l.5 .2M110.3 91.2l.4 .3M110.4 90.6l.4 .1M110.4 90.6l-.3 .2 .2 .4M110.7 91.4l.2 .4-.3 .3M111.4 91.2h.6M112 90.6h-.6v1.5M112.6 90.9l.3-.3v1.5M228.5 91.2l.4 .3M228.9 91.4a.37 .37 0 0 1 .1 .6 .37 .37 0 0 1-.6 0l-.1-.1M229 90.7l-.2-.1a.36 .36 0 0 0-.5 .4l.2 .2M229.6 91.2h.6"/>
<path d="M230.2 90.6h-.6v1.5M230.7 90.9l.4-.3v1.5M132.9 122.6l.3-.4v1.5M251.1 122.6l.3-.4v1.5"/>
</g>
<!-- layer: SYMS -->
<path d="M54.2 165.4h64.7v20.1h-64.7zM172.4 165.4h64.2v19.3h-64.2z" fill="none" stroke="#000" stroke-width=".4"/>
<!-- layer: WIRECOPY -->
<g fill="none" stroke="#2eb800" stroke-width=".25">
<path d="M40.7 74l.2 .3 .1 .1M41 74.4h.3M41.3 72.9h-.4l-.1 .2-.1 .9M58.5 74.4l.4-1.5 .4 1.5M58.6 74h.6M91.9 74.4l.4-1.5 .4 1.5M92 74h.6M98.6 73.6h.3M98.9 73.5a.42 .42 0 0 1 .4 .4 .42 .42 0 0 1-.4 .5M98.9 72.9a.34 .34 0 0 1 .3 .3 .34 .34 0 0 1-.3 .4M98.9 72.9h-.3v1.5h.3M105.3 74l.1 .3 .2 .1"/>
<path d="M105.6 74.4h.2M105.8 72.9h-.4l-.1 .2v.9M158.9 74l.2 .3 .1 .1M159.2 72.9l-.2 .2-.1 .9M159.2 74.4h.3M159.2 72.9h.3M176.8 73.6h.4M177.1 73.5a.42 .42 0 0 1 .4 .4 .42 .42 0 0 1-.4 .5M177.1 72.9a.34 .34 0 0 1 .3 .3 .34 .34 0 0 1-.3 .4M177.2 72.9h-.4v1.5h.4M210.1 74.4l.4-1.5 .4 1.5M210.2 74h.6"/>
<path d="M216.8 73.6h.3a.34 .34 0 0 0 .3-.4 .34 .34 0 0 0-.3-.3h-.3v1.5h.3M217.1 73.5a.42 .42 0 0 1 .3 .4 .42 .42 0 0 1-.3 .5M223.5 74v.2l.3 .2M223.8 74.4h.2M224 72.9h-.4l-.1 .2v.9M140.9 134.3v1.5l-.7-1.5v1.5M151.4 125.6v1.5l-.6-1.5v1.5M259.1 134.3v1.5l-.7-1.5v1.5M269.6 125.6v1.5l-.6-1.5v1.5M72.5 140v1.5l-.6-1.5v1.5M75.6 155.2v1.5l-.7-1.5v1.5M190.7 140v1.5l-.7-1.5v1.5"/>
<path d="M193.8 155.2v1.5l-.7-1.5v1.5"/>
</g>
<text font-size="6.2" fill="#dcdcdc" x="53.3" y="17.6">80A</text>
<g font-size="6.2" fill="#2eb800">
<text x="55.4" y="98.8">200</text>
<text x="61.7" y="99.1">200</text>
<text x="173.6" y="98.8">500</text>
<text x="179.9" y="99.1">500</text>
</g>
<g font-size="6.2">
<text x="110.4" y="108.3">S3</text>
<text x="233.5" y="108.3" transform="rotate(-90 233.5 108.3)">S4</text>
</g>
<g font-size="6.2" fill="#fafafa">
<text x="43.4" y="117.5" transform="rotate(-90 43.4 117.5)">100</text>
<text x="161.6" y="116.8" transform="rotate(-90 161.6 116.8)">400</text>
</g>
<text font-size="5.7" fill="#2eb800" x="37.4" y="97.4">100</text>
<text font-size="5.7" fill="#00b800" x="155.6" y="97.4">400</text>
<g font-size="5.3" fill="#2eb800">
<text x="125.2" y="106.9" transform="rotate(-90 125.2 106.9)">10</text>
<text x="243.4" y="106.9" transform="rotate(-90 243.4 106.9)">10</text>
</g>
<g font-size="4.9">
<text x="85.4" y="87.1">2A</text>
<text x="203.6" y="87.1">2A</text>
<text x="75.5" y="133.3">GN</text>
<text x="193.7" y="133.3">GN</text>
<text x="54.3" y="160.9">XT2</text>
<text x="172.5" y="160.9">XT5</text>
</g>
<g font-size="4.9" fill="#00b800">
<text x="50.8" y="92.4">63A</text>
<text x="169" y="92.4">63A</text>
</g>
<g font-size="4.9" fill="#2eb800">
<text x="140.8" y="116.4">KM2</text>
<text x="258.6" y="116.4">KM4</text>
</g>
<text font-size="4.6" x="226.1" y="195.4">Обогрев ванн</text>
<g font-size="4.4">
<text x="48" y="18">QF1</text>
<text x="26.8" y="20.5">XT1</text>
<text x="32.8" y="84">QF2</text>
<text x="50.8" y="84">QF3</text>
<text x="84.3" y="84">QF4</text>
<text x="151" y="84">QF5</text>
<text x="169" y="84">QF6</text>
<text x="202.5" y="84">QF7</text>
<text x="34.6" y="87.5">2A</text>
<text x="152.8" y="87.5">2A</text>
<text x="52.9" y="105.8">KM1</text>
<text x="85.7" y="105.1">KM2</text>
<text x="86.4" y="108">9A</text>
<text x="170.7" y="105.8">KM3</text>
<text x="203.9" y="105.1">KM4</text>
<text x="170.7" y="109">65A</text>
<text x="85.7" y="119.9">KK1</text>
<text x="203.9" y="119.9">KK1</text>
<text x="67.4" y="130.2">H1</text>
<text x="185.2" y="130.2">H3</text>
<text x="121.7" y="134.8">H2</text>
<text x="127.4" y="134.8">GN</text>
<text x="239.9" y="134.8">H4</text>
<text x="245.5" y="134.8">GN</text>
<text x="87.8" y="160.5">XT3</text>
<text x="206" y="160.5">XT6</text>
<text x="87.5" y="172.5">M1</text>
<text x="205.3" y="172.5">M2</text>
<text x="60.7" y="175.7">RT1</text>
<text x="98.4" y="178.5">3~</text>
<text x="178.9" y="175.7">RT2</text>
<text x="216.6" y="178.5">3~</text>
</g>
<g font-size="4.4" fill="#2eb800">
<text x="43.7" y="26.8" transform="rotate(-90 43.7 26.8)">L2</text>
<text x="43.7" y="33.5" transform="rotate(-90 43.7 33.5)">L3</text>
<text x="40.2" y="46.6">PE</text>
<text x="90" y="94.9">A3</text>
<text x="96.7" y="94.9">B3</text>
<text x="103.4" y="94.9">C3</text>
<text x="208.1" y="94.9">A6</text>
<text x="214.8" y="94.9">B6</text>
<text x="221.5" y="94.9">C6</text>
<text x="108.7" y="98.4">C3</text>
<text x="226.8" y="98.4">C3</text>
<text x="51.2" y="110.8">65A</text>
<text x="204.6" y="110.1">9A</text>
<text x="90" y="114.3">A4</text>
<text x="96.7" y="114.3">B4</text>
<text x="103.4" y="114.3">C4</text>
<text x="208.1" y="114.3">A7</text>
<text x="214.8" y="114.3">B7</text>
<text x="221.5" y="114.3">C7</text>
<text x="135.8" y="122.8">96</text>
<text x="254" y="122.8">96</text>
<text x="90" y="136.9">A5</text>
<text x="96.7" y="136.9">B5</text>
<text x="106.9" y="136.9" transform="rotate(-90 106.9 136.9)">C5</text>
<text x="117.8" y="137.2" transform="rotate(-90 117.8 137.2)">C5</text>
<text x="208.1" y="136.9">A8</text>
<text x="214.8" y="136.9">B8</text>
<text x="221.5" y="136.9">C8</text>
<text x="236" y="137.2" transform="rotate(-90 236 137.2)">C8</text>
<text x="35.3" y="152.4">PE</text>
<text x="153.1" y="152">PE</text>
</g>
<g font-size="4.4" fill="#fafafa">
<text x="87.8" y="46.2">PE</text>
<text x="270.9" y="152.4">PE</text>
</g>
<g font-size="4.4" fill="#00b800">
<text x="116.1" y="91.7">2A</text>
<text x="234.2" y="91.7">2A</text>
</g>
<g font-size="4.4" fill="#dcdcdc">
<text x="100.9" y="126.3" transform="rotate(-90 100.9 126.3)">4T2</text>
<text x="219.1" y="126.3" transform="rotate(-90 219.1 126.3)">4T2</text>
</g>
<g font-size="4" fill="#2eb800">
<text x="43.4" y="20.1" transform="rotate(-90 43.4 20.1)">L1</text>
<text x="141.1" y="119.9">A1</text>
<text x="259.3" y="119.9">A1</text>
</g>
<g font-size="4">
<text x="107.2" y="103.4" transform="rotate(-90 107.2 103.4)">5L3</text>
<text x="225.4" y="103.4" transform="rotate(-90 225.4 103.4)">5L3</text>
<text x="148.9" y="119.9">A2</text>
<text x="267.1" y="119.9">A2</text>
<text x="127" y="122.4">95</text>
<text x="245.2" y="122.4">95</text>
<text x="74.1" y="128.8" transform="rotate(-90 74.1 128.8)">x1</text>
<text x="94.2" y="126.3" transform="rotate(-90 94.2 126.3)">2T1</text>
<text x="107.2" y="126.3" transform="rotate(-90 107.2 126.3)">6T3</text>
<text x="189.1" y="128.8">x1</text>
<text x="212.4" y="126.3" transform="rotate(-90 212.4 126.3)">2T1</text>
<text x="225.4" y="126.3" transform="rotate(-90 225.4 126.3)">6T3</text>
<text x="74.1" y="137.2" transform="rotate(-90 74.1 137.2)">x2</text>
<text x="125.6" y="136.9" transform="rotate(-90 125.6 136.9)">x1</text>
<text x="130.5" y="136.9">x2</text>
<text x="192.3" y="137.2" transform="rotate(-90 192.3 137.2)">x2</text>
<text x="240.6" y="136.9">x1</text>
<text x="248.7" y="136.9">x2</text>
</g>
<g font-size="4" fill="#dcdcdc">
<text x="67.4" y="111.1" transform="rotate(-90 67.4 111.1)">4T2</text>
<text x="107.2" y="110.4" transform="rotate(-90 107.2 110.4)">6T3</text>
<text x="185.6" y="111.1" transform="rotate(-90 185.6 111.1)">4T2</text>
<text x="225.4" y="110.4" transform="rotate(-90 225.4 110.4)">6T3</text>
<text x="107.2" y="118.9" transform="rotate(-90 107.2 118.9)">5L3</text>
<text x="225.4" y="118.9" transform="rotate(-90 225.4 118.9)">5L3</text>
</g>
<g font-size="3.5">
<text x="97.4" y="78.7">3</text>
<text x="104.1" y="78.7">5</text>
<text x="215.5" y="78.7">3</text>
<text x="222.2" y="78.7">5</text>
<text x="91" y="87.8">2</text>
<text x="97.4" y="87.8">4</text>
<text x="209.2" y="87.8">2</text>
<text x="215.5" y="87.8">4</text>
<text x="121.7" y="114.3">11</text>
<text x="239.5" y="114.3">11</text>
</g>
<g font-size="3.1">
<text x="39.5" y="78.3">1</text>
<text x="57.5" y="78.3">1</text>
<text x="91" y="78.3">1</text>
<text x="157.7" y="78.3">1</text>
<text x="175.7" y="78.3">1</text>
<text x="209.2" y="78.3">1</text>
<text x="39.5" y="87.5">2</text>
<text x="57.5" y="87.5">2</text>
<text x="157.7" y="87.5">2</text>
<text x="175.7" y="87.5">2</text>
</g>
<g font-size="3">
<text x="37.3" y="10.2">1</text>
<text x="63.5" y="10.2">2</text>
<text x="89.1" y="10.2">3</text>
<text x="115.3" y="10.2">4</text>
<text x="140.9" y="10.2">5</text>
<text x="167.1" y="10.2">6</text>
<text x="192.7" y="10.2">7</text>
<text x="218.9" y="10.2">8</text>
<text x="244.5" y="10.2">9</text>
<text x="270.7" y="10.2">10</text>
</g>
<g font-size="2.3">
<text x="137.2" y="17.8">Ввод ~380VA</text>
<text x="136.9" y="23.8">Wmax</text>
<text x="137.2" y="27.8">S кабеля</text>
<text x="136.9" y="30.6">10мм2</text>
<text x="78.6" y="183.7">Ванна I</text>
<text x="197.7" y="182.7">Ванна II</text>
<text x="278.2" y="196.2">2</text>
</g>
<g font-size="1.8">
<text x="18.2" y="158.7" transform="rotate(-90 18.2 158.7)">Взам.инв. N</text>
<text x="18.2" y="181.5" transform="rotate(-90 18.2 181.5)">Подпись и дата</text>
<text x="276.7" y="191.5">Лист</text>
<text x="18.2" y="198" transform="rotate(-90 18.2 198)">Инв.N подл.</text>
<text x="163.5" y="197.9">Изм</text>
<text x="168.5" y="197.9">Кол.уч</text>
<text x="176.1" y="197.9">Лист</text>
<text x="181.9" y="197.8">N док.</text>
<text x="189.3" y="197.9">Подп.</text>
<text x="198.5" y="197.8">Дата</text>
<text x="257" y="201.5">Формат А3</text>
</g>
<g font-size="1.6">
<text x="74.9" y="135.7">Индикация</text>
<text x="75" y="137.6">работа</text>
<text x="193.1" y="135.7">Индикация</text>
<text x="193.2" y="137.6">работа</text>
<text x="74.9" y="139.6">нагревателя I</text>
<text x="128.2" y="140.3">Индикация</text>
<text x="128.3" y="142.2">работа</text>
<text x="193.1" y="139.6">нагревателя II</text>
<text x="246.4" y="140.3">Индикация</text>
<text x="246.5" y="142.2">работа</text>
<text x="128.2" y="144.2">насоса I</text>
<text x="246.4" y="144.2">насоса II</text>
</g>
<g font-size="1.4">
<text x="178.4" y="179.3">Нагреватель</text>
<text x="224" y="179.3">Насос</text>
<text x="60.1" y="183.4">12 кВт</text>
<text x="60.3" y="180.1">Нагреватель</text>
<text x="60.3" y="181.8">220VAC</text>
<text x="105.7" y="183.4">0,75 кВт</text>
<text x="105.8" y="180.1">Насос</text>
<text x="105.8" y="181.8">380VAC</text>
<text x="178.3" y="182.6">12 кВт</text>
<text x="178.4" y="180.9">220VAC</text>
<text x="223.9" y="182.6">0,75 кВт</text>
<text x="224" y="180.9">380VAC</text>
</g>
</svg>
